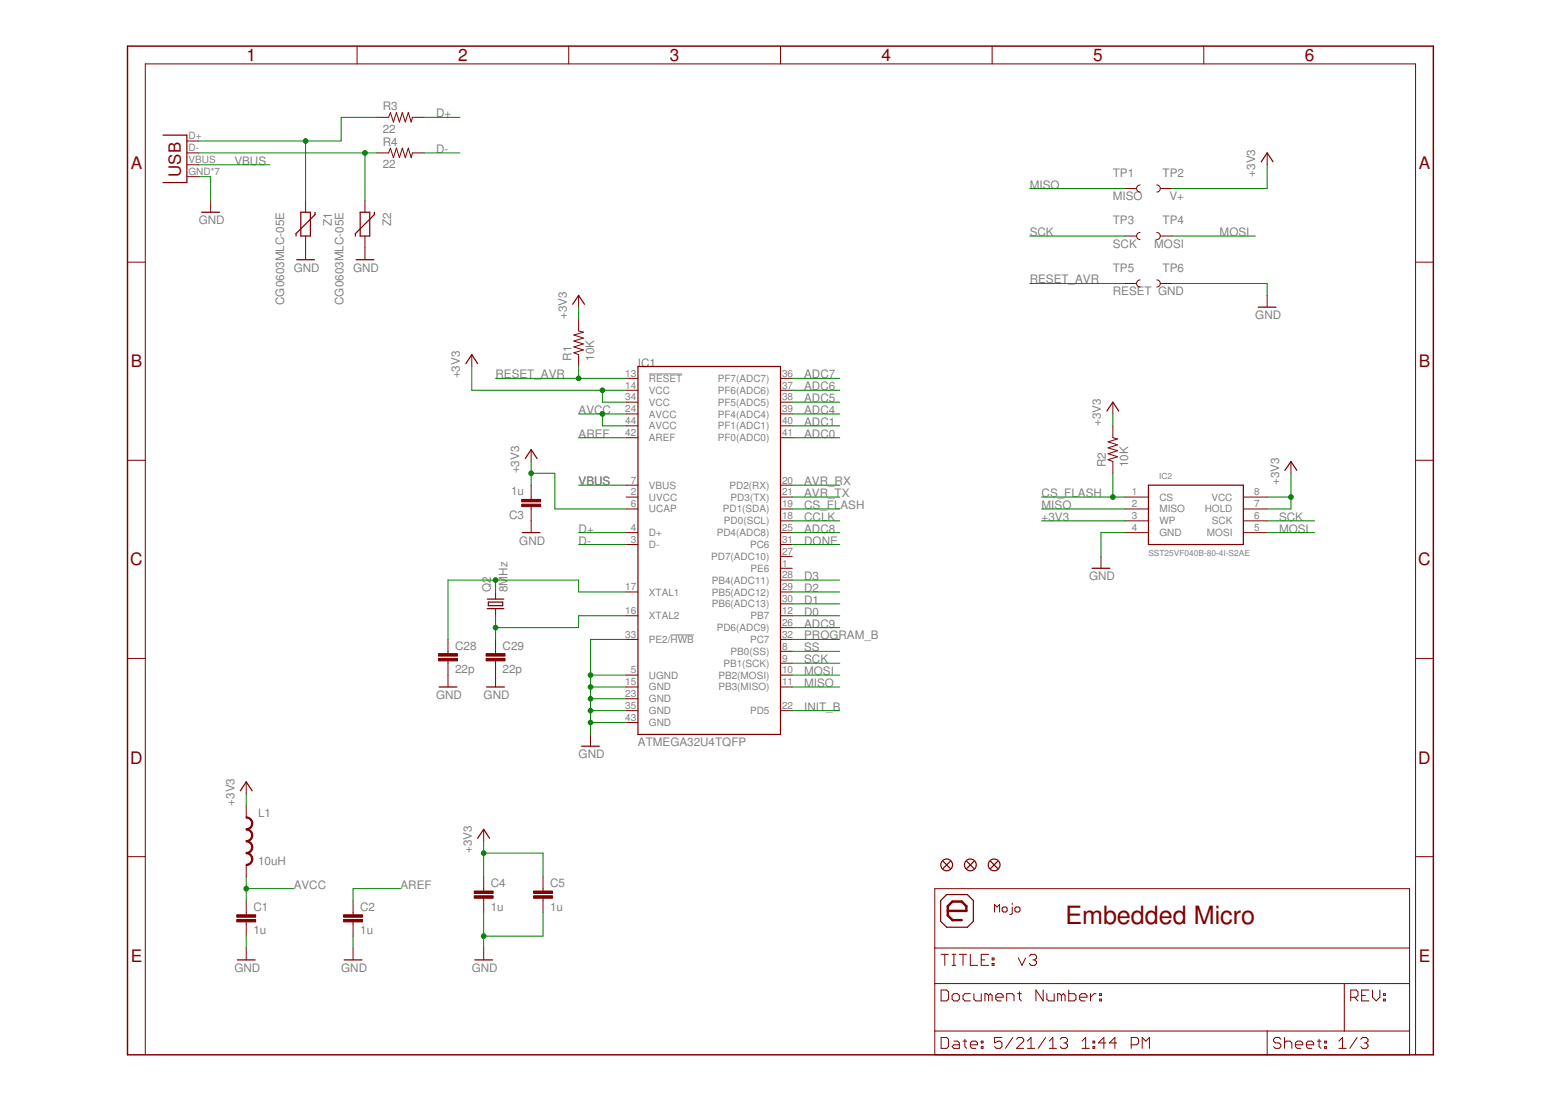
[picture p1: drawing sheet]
<svg xmlns="http://www.w3.org/2000/svg" width="297mm" height="210mm" viewBox="0 0 297 210" stroke-linecap="round" stroke-linejoin="round" font-family="sans-serif">
<path d="M123.5 71.2h6.4M127.7 120.9h4.4" fill="none" stroke="#808080" stroke-width=".19"/>
<g fill="none" stroke="#800000" stroke-width=".23">
<path d="M31.1 25.7h4.5v9.1h-4.5M240.2 30.8l1.1-1.7 1.1 1.7M38.4 40.4h3.4M56.5 49.5h3.4M57.3 40.4h1.8v4.6h-1.8zM60 40.4v.5l-3.6 3.6v.5M67.8 49.5h3.4M68.6 40.4h1.8v4.6h-1.8zM71.3 40.4v.5l-3.6 3.6v.5M109.1 58l1.1-1.7 1.1 1.7M239.6 58.5h3.4M88.7 69.3l1.1-1.8 1.2 1.8"/>
<path d="M121.5 69.8h27.1v70.1h-27.1zM210.8 78.3l1.1-1.7 1.1 1.7M100 87.3l1.1-1.7 1.2 1.7M218.7 92.4h18v11.3h-18zM244.7 89.6l1.1-1.7 1.1 1.7M92.8 114.1h3.1M92.8 115.9h3.1M93 114.7h2.7v.7h-2.7zM99.4 101.5h3.4M207.9 108.2h3.4M83.6 130.9h3.4M92.6 130.9h3.5"/>
<path d="M45.8 150.6l1.1-1.7 1.1 1.7M91 159.7l1.1-1.7 1.1 1.7M110.7 142.1h3.4M179.6 164.1l1.3 1.3M180.3 170.4h3.9l1.1 1.1v4l-1.1 1.1h-3.9l-1.2-1.1v-4zM180.9 164.1l-1.3 1.3M184.1 164.1l1.3 1.3M185.4 164.1l-1.3 1.3M188.6 164.1l1.4 1.3M190 164.1l-1.4 1.3M45.2 182.8h3.4M65.5 182.8h3.4"/>
<path d="M90.4 182.8h3.4"/>
<circle cx="180.3" cy="164.7" r="1.12"/>
<circle cx="184.8" cy="164.7" r="1.12"/>
<circle cx="189.3" cy="164.7" r="1.12"/>
</g>
<g fill="none" stroke="#800000" stroke-width=".19">
<path d="M68 8.8v3.4M108.3 8.8v3.4M148.6 8.8v3.4M188.9 8.8v3.4M229.2 8.8v3.4M35.6 26.9h2.2M35.6 29.1h2.2M35.6 31.4h2.2M35.6 33.7h2.2M40.1 38.2v2.2M58.2 38.2v2.2M69.5 38.2v2.2"/>
<path d="M71.8 29.1h2.2l.3-.9 .6 1.8 .6-1.8 .6 1.8 .5-1.8 .6 1.8 .5-1.8 .6 1.8 .2-.9h2.3M71.8 22.4h2.2l.3-1 .6 1.8 .6-1.8 .6 1.8 .5-1.8 .6 1.8 .5-1.8 .6 1.8 .2-.8h2.3M214.1 35.9h2.3M217.1 35.2a.68 .68 0 0 0-.7 .7 .68 .68 0 0 0 .7 .7M220.3 35.2a.68 .68 0 0 1 .6 .7 .68 .68 0 0 1-.6 .7M220.9 35.9h2.3M241.3 29.1v2.3M24.3 49.9h3.4M58.2 45v4.5M69.5 45v4.5M110.2 56.3v2.2M214.1 45h2.3"/>
<path d="M214.1 54h2.3M217.1 44.3a.68 .68 0 0 0-.7 .7 .68 .68 0 0 0 .7 .6M217.1 53.3a.68 .68 0 0 0-.7 .7 .68 .68 0 0 0 .7 .7M220.3 44.3a.68 .68 0 0 1 .6 .7 .68 .68 0 0 1-.6 .6M220.3 53.3a.68 .68 0 0 1 .6 .7 .68 .68 0 0 1-.6 .7M220.9 45h2.3M220.9 54h2.3M241.3 56.3v2.2M269.5 49.9h3.4M89.8 67.5v2.3M110.2 60.8v2.2l.9 .3-1.8 .5 1.8 .6-1.8 .6 1.8 .5-1.8 .6 1.8 .6-1.8 .5 .9 .3v2.3M119.2 72.1h2.3"/>
<path d="M119.2 78.8h2.3M119.2 76.6h2.3M119.2 74.3h2.3M148.6 72.1h2.3M148.6 78.8h2.3M148.6 76.6h2.3M148.6 74.3h2.3M211.9 76.6v2.2M24.3 87.7h3.4M101.1 85.6v2.3M101.1 92.4v2.7M101.1 96.5v5"/>
<path d="M119.2 94.7h2.3M119.2 96.9h2.3M119.2 83.4h2.3M119.2 81.1h2.3M119.2 92.4h2.3M148.6 94.7h2.3M148.6 96.9h2.3M148.6 99.2h2.3M148.6 83.4h2.3M148.6 81.1h2.3M148.6 92.4h2.3M211.9 81.1v2.3l.9 .2-1.8 .6 1.8 .5-1.8 .6 1.8 .6-1.8 .5 1.8 .6-1.8 .6 .9 .3v2.2"/>
<path d="M214.1 94.7h4.6M214.1 96.9h4.6M214.1 99.2h4.6M236.7 94.7h4.6M236.7 96.9h4.6M236.7 99.2h4.6M245.8 87.9v2.2M269.5 87.7h3.4M94.4 112.8v1.3M94.4 115.9v1.4M119.2 101.5h2.3M119.2 103.7h2.3"/>
<path d="M119.2 112.8h2.3M119.2 117.3h2.3M148.6 101.5h2.3M148.6 103.7h2.3M148.6 110.5h2.3M148.6 112.8h2.3M148.6 115h2.3M148.6 117.3h2.3M148.6 119.5h2.3M148.6 106h2.3M148.6 108.2h2.3M209.6 106v2.2"/>
<path d="M214.1 101.5h4.6M236.7 101.5h4.6M24.3 125.4h3.4M85.3 121.8v2.7M85.3 125.9v5M94.4 121.8v2.7M94.4 125.9v5M112.4 139.9v2.2M119.2 130.9h2.3M119.2 133.1h2.3M119.2 135.4h2.3M119.2 137.6h2.3"/>
<path d="M119.2 128.6h2.3M119.2 121.8h2.3M148.6 130.9h2.3M148.6 135.4h2.3M148.6 124.1h2.3M148.6 126.3h2.3M148.6 128.6h2.3M148.6 121.8h2.3M269.5 125.4h3.4M46.9 148.9v2.3M46.9 153.4v2.3M92.1 158v2.2"/>
<path d="M24.3 163.2h3.4M46.9 164.7v2.3M46.9 171.5v2.7M46.9 175.6v2.7M67.2 171.5v2.7M67.2 175.6v2.7M92.1 167v2.7M92.1 171.1v2.7M103.4 167v2.7M103.4 171.1v2.7M178 169.3h90.4v31.6h-90.4zM189.4 173.7v-1.4l.4 .5 .5-.5v1.4"/>
<path d="M190.8 173l.3-.2h.4l.3 .2v.5l-.3 .2h-.4l-.3-.2zM192.7 172.8v1.2l-.2 .2h-.2M192.7 172v.3M193.3 173l.2-.2h.5l.2 .2v.5l-.2 .2h-.5l-.2-.2zM269.5 163.2h3.4M46.9 180.6v2.2M67.2 180.6v2.2M92.1 180.6v2.2M178 187.3h90.4M178 196.4h90.4M178 180.6h90.4M179.2 188.6h1.1l.3 .3v1.4l-.3 .3h-1.1z"/>
<path d="M179.2 197.6h1.1l.3 .4v1.3l-.3 .4h-1.1zM179.2 181.8h1.4M179.9 181.8v2.1M181.3 189.6l.3-.3h.7l.4 .3v.7l-.4 .3h-.7l-.3-.3zM181.3 181.8h.7M181.3 183.9h.7M181.6 198.3h.7l.4 .3v1.1h-1.1l-.3-.4 .3-.3h1.1M181.6 181.8v2.1M182.7 181.8h1.4M183.4 198.3h.7M183.4 181.8v2.1M183.7 198v1.3l.4 .4"/>
<path d="M184.8 199h1.3v-.4l-.3-.3h-.7l-.3 .3v.7l.3 .4h.7M184.8 181.8v2.1h1.3M184.8 189.3h-1.1l-.3 .3v.7l.3 .3h1.1M185.4 189.3v1l.4 .3h1v-1.3M186.8 199.3h.4v.4h-.4zM186.8 198.3h.4v.3h-.4zM186.8 182.8h.7M188.2 189.6l.4-.3 .3 .3v1M188.2 181.8h-1.4v2.1h1.4M188.2 189.6l-.3-.3h-.4v1.3M188.2 189.6v1M188.9 182.5h.4v.3h-.4z"/>
<path d="M188.9 183.5h.4v.4h-.4zM189.6 189.9h1.4v-.3l-.4-.3h-.6l-.4 .3v.7l.4 .3h.6M190.8 197.6h-1.4v1l.7-.3h.3l.4 .3v.7l-.4 .4h-.7l-.3-.4M191.7 190.6v-1.3h1l.4 .3v1M192.8 197.6l-1.3 2.1M193.5 198l.4-.4h.7l.3 .4v.3l-1.4 1.4h1.4M193.8 189.3h.7M193.9 182.5l.7 1.4 .7-1.4M194.1 188.9v1.4l.4 .3M195.6 199.7h1.4M195.6 198.3l.7-.7v2.1M196 182.1l.3-.3h.7l.4 .3v.4l-.4 .3"/>
<path d="M196.7 182.8h.3M197 182.8l.4 .4v.3l-.4 .4h-.7l-.3-.4M198.6 188.6v2l-1.3-2v2M199.1 197.6l-1.4 2.1M199.3 189.3v1l.4 .3h1v-1.3M199.8 199.7h1.4M199.8 198.3l.7-.7v2.1M201.9 198l.3-.4h.7l.4 .4v.3l-.4 .3M202.1 189.6l-.3-.3h-.4v1.3M202.1 189.6v1M202.1 189.6l.4-.3 .3 .3v1M202.6 198.6h.3"/>
<path d="M202.9 198.6l.4 .4v.3l-.4 .4h-.7l-.3-.4M203.5 188.6v2h1l.4-.3v-.7l-.4-.3h-1M205.6 189.9h1.4v-.3l-.4-.3h-.7l-.3 .3v.7l.3 .3h.7M206 199.7h1.4M206 198.3l.7-.7v2.1M207.6 189.3v1.3M208.1 199.3h.3v.4h-.3zM208.1 198.3h.3v.3h-.3zM208.7 189.3h-.4l-.7 .6M209.4 190.3h.3v.3h-.3zM209.4 189.3h.3v.3h-.3zM210.5 198.6h-1.4l1.1-1v2.1"/>
<path d="M212.6 198.6h-1.4l1.1-1v2.1M215.4 199h1l.4-.4v-.6l-.4-.4h-1v2.1M217.5 199.7v-2.1l.7 .7 .7-.7v2.1M241.3 196.4v4.5M243.9 198l-.4-.4h-.7l-.3 .4v.3l.3 .3h.7l.4 .4v.3l-.4 .4h-.7l-.3-.4M244.6 198.6l.3-.3h.7l.4 .3v1.1M244.6 197.6v2.1M246.7 199h1.4v-.4l-.4-.3h-.7l-.3 .3v.7l.3 .4h.7M248.8 199h1.3v-.4l-.3-.3h-.7l-.3 .3v.7l.3 .4h.7M250.8 198.3h.7M251.2 198v1.3l.3 .4M252.2 199.3h.4v.4h-.4z"/>
<path d="M252.2 198.3h.4v.3h-.4zM254.9 199.7h1.4M254.9 198.3l.7-.7v2.1M256 187.3v9.1M257.2 189.9h1l.4-.3v-.7l-.4-.3h-1v2M257.9 189.9l.7 .7M258.4 197.6l-1.4 2.1M259.1 198l.3-.4h.7l.4 .4v.3l-.4 .3M259.3 189.6h.7M259.8 198.6h.3M260.1 198.6l.4 .4v.3l-.4 .4h-.7l-.3-.4M260.7 188.6h-1.4v2h1.4"/>
<path d="M261.3 188.6v1.3l.7 .7 .7-.7v-1.3M263.4 190.3h.4v.3h-.4zM263.4 189.3h.4v.3h-.4zM27.7 200.9v-188.7h241.8v188.7"/>
</g>
<g fill="#800000" stroke="#800000" stroke-width=".19">
<path d="M46.9 155.6a1.23 1.23 0 0 1 1.2 1.2h-.2l-.3-.7-.7-.3z" fill-rule="evenodd"/>
<path d="M46.9 157.9l.2-.1a.98 .98 0 0 0 .8-1h.2a1.23 1.23 0 0 1-1.2 1.3z" fill-rule="evenodd"/>
<path d="M46.9 157.9a1.23 1.23 0 0 1 1.2 1.2h-.2a1.01 1.01 0 0 0-1-1z" fill-rule="evenodd"/>
<path d="M46.9 160.1l.7-.3 .3-.7h.2a1.23 1.23 0 0 1-1.2 1.2z" fill-rule="evenodd"/>
<path d="M46.9 160.1a1.23 1.23 0 0 1 1.2 1.3h-.2a1.01 1.01 0 0 0-1-1.1z" fill-rule="evenodd"/>
<path d="M46.9 162.4l.7-.3 .3-.7h.2a1.23 1.23 0 0 1-1.2 1.2z" fill-rule="evenodd"/>
<path d="M46.9 162.4a1.23 1.23 0 0 1 1.2 1.2h-.2v-.2a.98 .98 0 0 0-1-.8z" fill-rule="evenodd"/>
<path d="M46.9 164.6h.2a.98 .98 0 0 0 .8-1h.2a1.23 1.23 0 0 1-1.2 1.3z" fill-rule="evenodd"/>
</g>
<g fill="#800000" stroke="#800000" stroke-width=".19">
<path d="M45.1 175.1h3.6v.5h-3.6z"/>
<path d="M45.1 174.2h3.6v.5h-3.6z"/>
<path d="M65.4 175.1h3.6v.5h-3.6z"/>
<path d="M65.4 174.2h3.6v.5h-3.6z"/>
<path d="M90.3 170.6h3.6v.5h-3.6z"/>
<path d="M90.3 169.7h3.6v.5h-3.6z"/>
<path d="M101.6 170.6h3.6v.5h-3.6z"/>
<path d="M101.6 169.7h3.6v.5h-3.6z"/>
<path d="M99.3 95.1h3.6v.5h-3.6z"/>
<path d="M99.3 96h3.6v.5h-3.6z"/>
<path d="M92.6 125.4h3.6v.5h-3.6z"/>
<path d="M92.6 124.5h3.6v.5h-3.6z"/>
<path d="M83.5 125.4h3.6v.5h-3.6z"/>
<path d="M83.5 124.5h3.6v.5h-3.6z"/>
</g>
<path d="M24.3 8.8h248.6v192.1h-248.6z" fill="none" stroke="#800000" stroke-width=".28"/>
<path d="M180.5 173.5h3.5v-.9l-.9-.9h-1.7l-.9 .9v1.8l.9 .9h1.7" fill="none" stroke="#800000" stroke-width=".47"/>
<g fill="none" stroke="#008000" stroke-width=".19">
<path d="M37.8 33.7h2.3v4.5M37.8 31.4h13.6M37.8 29.1h34M58.2 26.9v11.3M69.5 29.1v9.1M71.8 22.4h-6.8v4.5h-27.2M80.8 22.4h6.8M80.8 29.1h6.8M196.1 35.9h18M241.3 31.4v4.5h-18.1M110.2 58.5v2.3M196.1 54h18"/>
<path d="M196.1 45h18M223.2 54h18.1v2.3M223.2 45h15.8M89.8 69.8v4.5h29.4M94.4 72.1h24.8M110.2 69.8v2.3M110.2 78.8h9M114.7 74.3v2.3h4.5M114.7 78.8v2.3h4.5M150.9 72.1h9M150.9 74.3h9M150.9 76.6h9"/>
<path d="M150.9 78.8h9M211.9 78.8v2.3M101.1 90.1h4.5v6.8h13.6M101.1 87.9v4.5M110.2 83.4h9M110.2 92.4h9M150.9 94.7h9M150.9 96.9h9M150.9 99.2h9M150.9 81.1h9M150.9 83.4h9M150.9 92.4h9"/>
<path d="M198.3 94.7h15.8M198.3 96.9h15.8M198.3 99.2h15.8M211.9 90.1v4.6M241.3 94.7h4.5M241.3 99.2h9M245.8 90.1v6.8h-4.5M94.4 110.5v2.3M94.4 117.3v4.5M110.2 101.5h9M110.2 103.7h9M119.2 112.8h-9v-2.3h-24.9v11.3"/>
<path d="M119.2 117.3h-9v2.2h-15.8M150.9 101.5h9M150.9 103.7h9M150.9 110.5h9M150.9 112.8h9M150.9 119.5h9M150.9 117.3h9M150.9 115h9M214.1 101.5h-4.5v4.5M241.3 101.5h9M112.4 137.6h6.8M112.4 135.4h6.8"/>
<path d="M112.4 133.1h6.8M112.4 130.9h6.8M112.4 128.6h6.8M119.2 121.8h-6.8v18.1M150.9 135.4h9M150.9 130.9h9M150.9 128.6h9M150.9 121.8h9M150.9 126.3h9M150.9 124.1h9M46.9 151.2v2.2M46.9 167v4.5"/>
<path d="M46.9 178.3v2.3M46.9 169.3h9M67.2 178.3v2.3M76.3 169.3h-9.1v2.2M92.1 160.2v6.8M92.1 173.8v6.8M92.1 162.5h11.3v4.5M103.4 173.8v4.5h-11.3"/>
</g>
<g fill="#008000" stroke="#008000" stroke-width=".19">
<circle cx="110.2" cy="72.1" r=".44"/>
<circle cx="245.8" cy="94.7" r=".44"/>
<circle cx="92.1" cy="162.5" r=".44"/>
<circle cx="114.7" cy="74.3" r=".44"/>
<circle cx="101.1" cy="90.1" r=".44"/>
<circle cx="92.1" cy="178.3" r=".44"/>
<circle cx="112.4" cy="137.6" r=".44"/>
<circle cx="112.4" cy="135.4" r=".44"/>
<circle cx="112.4" cy="133.1" r=".44"/>
<circle cx="112.4" cy="130.9" r=".44"/>
<circle cx="112.4" cy="128.6" r=".44"/>
<circle cx="211.9" cy="94.7" r=".44"/>
<circle cx="46.9" cy="169.3" r=".44"/>
<circle cx="114.7" cy="78.8" r=".44"/>
<circle cx="58.2" cy="26.9" r=".44"/>
<circle cx="69.5" cy="29.1" r=".44"/>
<circle cx="94.4" cy="110.5" r=".44"/>
<circle cx="94.4" cy="119.5" r=".44"/>
</g>
<text font-size="4.8" fill="#800000" x="202.9" y="176.1">Embedded Micro</text>
<g font-size="3.3" fill="#800000">
<text x="46.9" y="11.6">1</text>
<text x="87.2" y="11.6">2</text>
<text x="127.5" y="11.6">3</text>
<text x="167.8" y="11.6">4</text>
<text x="208.2" y="11.6">5</text>
<text x="248.5" y="11.6">6</text>
<text x="24.9" y="32.2">A</text>
<text x="270.1" y="32.2">A</text>
<text x="24.9" y="70">B</text>
<text x="270.1" y="70">B</text>
<text x="24.8" y="107.7">C</text>
<text x="270" y="107.7">C</text>
<text x="24.8" y="145.5">D</text>
<text x="270" y="145.5">D</text>
<text x="24.9" y="183.2">E</text>
<text x="270.1" y="183.2">E</text>
</g>
<text font-size="3.2" fill="#800000" x="34.5" y="33.6" transform="rotate(-90 34.5 33.6)">USB</text>
<g font-size="2.2" fill="#808080">
<text x="72.9" y="21">R3</text>
<text x="83" y="22.3">D+</text>
<text x="72.9" y="25.3">22</text>
<text x="72.9" y="27.8">R4</text>
<text x="83" y="29.1">D-</text>
<text x="44.6" y="31.4">VBUS</text>
<text x="72.9" y="32.1">22</text>
<text x="196.1" y="35.9">MISO</text>
<text x="211.9" y="33.6">TP1</text>
<text x="221.4" y="33.6">TP2</text>
<text x="239" y="33.6" transform="rotate(-90 239 33.6)">+3V3</text>
<text x="211.9" y="38.2">MISO</text>
<text x="222.7" y="38.2">V+</text>
<text x="37.8" y="42.7">GND</text>
<text x="63.2" y="43" transform="rotate(-90 63.2 43)">Z1</text>
<text x="74.5" y="43" transform="rotate(-90 74.5 43)">Z2</text>
<text x="196.1" y="44.9">SCK</text>
<text x="211.9" y="47.2">SCK</text>
<text x="211.9" y="42.7">TP3</text>
<text x="219.8" y="47.2">MOSI</text>
<text x="221.4" y="42.7">TP4</text>
<text x="232.2" y="44.9">MOSI</text>
<text x="55.9" y="51.7">GND</text>
<text x="67.2" y="51.7">GND</text>
<text x="196.1" y="54">RESET_AVR</text>
<text x="211.9" y="51.7">TP5</text>
<text x="221.4" y="51.7">TP6</text>
<text x="54.1" y="58.1" transform="rotate(-90 54.1 58.1)">CG0603MLC-05E</text>
<text x="65.4" y="58.1" transform="rotate(-90 65.4 58.1)">CG0603MLC-05E</text>
<text x="211.9" y="56.3">RESET GND</text>
<text x="107.9" y="60.8" transform="rotate(-90 107.9 60.8)">+3V3</text>
<text x="239" y="60.8">GND</text>
<text x="108.8" y="68.7" transform="rotate(-90 108.8 68.7)">R1</text>
<text x="113.1" y="68.7" transform="rotate(-90 113.1 68.7)">10K</text>
<text x="121.5" y="69.8">I</text>
<text x="122.1" y="69.8">C1</text>
<text x="87.6" y="72.1" transform="rotate(-90 87.6 72.1)">+3V3</text>
<text x="94.4" y="72.1">RESET_AVR</text>
<text x="153.1" y="72.1">ADC7</text>
<text x="153.1" y="74.3">ADC6</text>
<text x="153.1" y="76.6">ADC5</text>
<text x="110.2" y="78.9">AVC</text>
<text x="110.2" y="83.4">AREF</text>
<text x="114.7" y="78.9">C</text>
<text x="153.1" y="78.9">ADC4</text>
<text x="153.1" y="81.1">ADC1</text>
<text x="153.1" y="83.4">ADC0</text>
<text x="209.6" y="81.1" transform="rotate(-90 209.6 81.1)">+3V3</text>
<text x="210.6" y="89" transform="rotate(-90 210.6 89)">R2</text>
<text x="214.8" y="89" transform="rotate(-90 214.8 89)">10K</text>
<text x="97.3" y="94.3">1u</text>
<text x="98.9" y="90.2" transform="rotate(-90 98.9 90.2)">+3V3</text>
<text x="110.2" y="92.4">VBUS</text>
<text x="153.1" y="94.7">AVR_TX</text>
<text x="153.1" y="92.4">AVR_RX</text>
<text x="198.3" y="94.7">CS_FLASH</text>
<text x="243.5" y="92.4" transform="rotate(-90 243.5 92.4)">+3V3</text>
<text x="96.9" y="98.9">C3</text>
<text x="110.2" y="101.5">D+</text>
<text x="153.1" y="96.9">CS_FLASH</text>
<text x="153.1" y="99.2">CCLK</text>
<text x="153.1" y="101.5">ADC8</text>
<text x="198.3" y="99.2">+3V3</text>
<text x="198.3" y="96.9">MISO</text>
<text x="243.5" y="101.5">MOSI</text>
<text x="243.5" y="99.2">SCK</text>
<text x="98.9" y="103.7">GND</text>
<text x="110.2" y="103.7">D-</text>
<text x="153.1" y="103.7">DONE</text>
<text x="93.4" y="112.8" transform="rotate(-90 93.4 112.8)">Q2</text>
<text x="96.6" y="112.8" transform="rotate(-90 96.6 112.8)">8MHz</text>
<text x="153.1" y="110.5">D3</text>
<text x="153.1" y="112.8">D2</text>
<text x="207.4" y="110.5">GND</text>
<text x="153.1" y="119.5">ADC9</text>
<text x="153.1" y="117.3">D0</text>
<text x="153.1" y="115">D1</text>
<text x="86.7" y="123.7">C28</text>
<text x="95.7" y="123.7">C29</text>
<text x="153.1" y="124.1">SS</text>
<text x="153.1" y="121.8">PROGRAM_B</text>
<text x="86.7" y="128.2">22p</text>
<text x="95.7" y="128.2">22p</text>
<text x="153.1" y="128.6">MOSI</text>
<text x="153.1" y="126.3">SCK</text>
<text x="153.1" y="130.8">MISO</text>
<text x="83" y="133.1">GND</text>
<text x="92.1" y="133.1">GND</text>
<text x="153.1" y="135.4">INIT_B</text>
<text x="121.5" y="142.1">ATMEGA32U4TQFP</text>
<text x="110.2" y="144.4">GND</text>
<text x="44.6" y="153.4" transform="rotate(-90 44.6 153.4)">+3V3</text>
<text x="49.1" y="155.7">L1</text>
<text x="49.1" y="164.7">10uH</text>
<text x="89.8" y="162.5" transform="rotate(-90 89.8 162.5)">+3V3</text>
<text x="48.2" y="173.5">C1</text>
<text x="55.9" y="169.3">AVCC</text>
<text x="68.6" y="173.5">C2</text>
<text x="76.3" y="169.3">AREF</text>
<text x="93.4" y="173.5">1u</text>
<text x="93.4" y="168.9">C4</text>
<text x="104.7" y="173.5">1u</text>
<text x="104.7" y="168.9">C5</text>
<text x="48.2" y="178">1u</text>
<text x="68.6" y="178">1u</text>
<text x="44.6" y="185.1">GND</text>
<text x="65" y="185.1">GND</text>
<text x="89.8" y="185.1">GND</text>
</g>
<g font-size="1.9" fill="#808080">
<text x="35.9" y="26.5">D+</text>
<text x="35.9" y="28.8">D-</text>
<text x="35.9" y="31.1">VBUS</text>
<text x="35.9" y="33.3">GND*7</text>
<text x="119" y="71.8">13</text>
<text x="148.9" y="71.8">36</text>
<text x="119" y="74">14</text>
<text x="119" y="76.3">34</text>
<text x="123.6" y="72.8">RESET</text>
<text x="123.6" y="75">VCC</text>
<text x="123.6" y="77.3">VCC</text>
<text x="136.7" y="77.3">PF5(ADC5)</text>
<text x="136.7" y="75">PF6(ADC6)</text>
<text x="136.7" y="72.8">PF7(ADC7)</text>
<text x="148.9" y="76.3">38</text>
<text x="148.9" y="74">37</text>
<text x="119" y="83.1">42</text>
<text x="119" y="78.5">24</text>
<text x="119" y="80.8">44</text>
<text x="123.6" y="79.5">AVCC</text>
<text x="123.6" y="81.8">AVCC</text>
<text x="136.7" y="81.8">PF1(ADC1)</text>
<text x="136.7" y="79.5">PF4(ADC4)</text>
<text x="148.9" y="83.1">41</text>
<text x="148.9" y="80.8">40</text>
<text x="148.9" y="78.5">39</text>
<text x="123.6" y="84.1">AREF</text>
<text x="136.7" y="84.1">PF0(ADC0)</text>
<text x="120.1" y="94.4">2</text>
<text x="120.1" y="92.1">7</text>
<text x="123.6" y="95.4">UVCC</text>
<text x="123.6" y="93.1">VBUS</text>
<text x="138.9" y="93.1">PD2(RX)</text>
<text x="139.1" y="95.4">PD3(TX)</text>
<text x="148.9" y="92.1">20</text>
<text x="148.9" y="94.4">21</text>
<text x="215.5" y="94.4">1</text>
<text x="220.8" y="95.4">CS</text>
<text x="230.7" y="95.4">VCC</text>
<text x="238.8" y="94.4">8</text>
<text x="120.1" y="101.1">4</text>
<text x="120.1" y="96.6">6</text>
<text x="123.6" y="97.6">UCAP</text>
<text x="137.6" y="97.6">PD1(SDA)</text>
<text x="137.8" y="99.9">PD0(SCL)</text>
<text x="148.9" y="98.9">18</text>
<text x="148.9" y="96.6">19</text>
<text x="148.9" y="101.1">25</text>
<text x="215.5" y="96.6">2</text>
<text x="215.5" y="98.9">3</text>
<text x="215.5" y="101.1">4</text>
<text x="220.8" y="97.6">MISO</text>
<text x="220.8" y="99.9">WP</text>
<text x="229.4" y="97.6">HOLD</text>
<text x="230.8" y="99.9">SCK</text>
<text x="238.8" y="96.6">7</text>
<text x="238.8" y="98.9">6</text>
<text x="238.8" y="101.1">5</text>
<text x="120.1" y="103.4">3</text>
<text x="123.6" y="102.1">D+</text>
<text x="123.6" y="104.4">D-</text>
<text x="135.4" y="106.7">PD7(ADC10)</text>
<text x="136.5" y="102.1">PD4(ADC8)</text>
<text x="142.8" y="104.4">PC6</text>
<text x="148.9" y="103.4">31</text>
<text x="148.9" y="105.7">27</text>
<text x="148.9" y="107.9">1</text>
<text x="220.8" y="102.1">GND</text>
<text x="229.8" y="102.1">MOSI</text>
<text x="119" y="112.4">17</text>
<text x="123.6" y="113.4">XTAL1</text>
<text x="135.5" y="111.2">PB4(ADC11)</text>
<text x="135.5" y="113.4">PB5(ADC12)</text>
<text x="142.9" y="108.9">PE6</text>
<text x="148.9" y="110.2">28</text>
<text x="148.9" y="112.4">29</text>
<text x="119" y="117">16</text>
<text x="123.6" y="118">XTAL2</text>
<text x="135.5" y="115.7">PB6(ADC13)</text>
<text x="142.9" y="118">PB7</text>
<text x="148.9" y="114.7">30</text>
<text x="148.9" y="117">12</text>
<text x="148.9" y="119.2">26</text>
<text x="119" y="121.5">33</text>
<text x="123.6" y="122.5">PE2/HWB</text>
<text x="136.5" y="120.2">PD6(ADC9)</text>
<text x="139.1" y="124.7">PB0(SS)</text>
<text x="142.8" y="122.5">PC7</text>
<text x="148.9" y="123.7">8</text>
<text x="148.9" y="121.5">32</text>
<text x="119" y="130.5">15</text>
<text x="120.1" y="128.3">5</text>
<text x="123.6" y="131.5">GND</text>
<text x="123.6" y="129.3">UGND</text>
<text x="136.8" y="129.3">PB2(MOSI)</text>
<text x="136.8" y="131.5">PB3(MISO)</text>
<text x="137.7" y="127">PB1(SCK)</text>
<text x="148.9" y="126">9</text>
<text x="148.9" y="128.3">10</text>
<text x="148.9" y="130.5">11</text>
<text x="119" y="132.8">23</text>
<text x="119" y="135">35</text>
<text x="119" y="137.3">43</text>
<text x="123.6" y="133.8">GND</text>
<text x="123.6" y="136">GND</text>
<text x="142.8" y="136">PD5</text>
<text x="148.9" y="135">22</text>
<text x="123.6" y="138.3">GND</text>
</g>
<g font-size="1.6" fill="#808080">
<text x="220.7" y="91.3">IC2</text>
<text x="218.7" y="106">SST25VF040B-80-4I-S2AE</text>
</g>
</svg>
